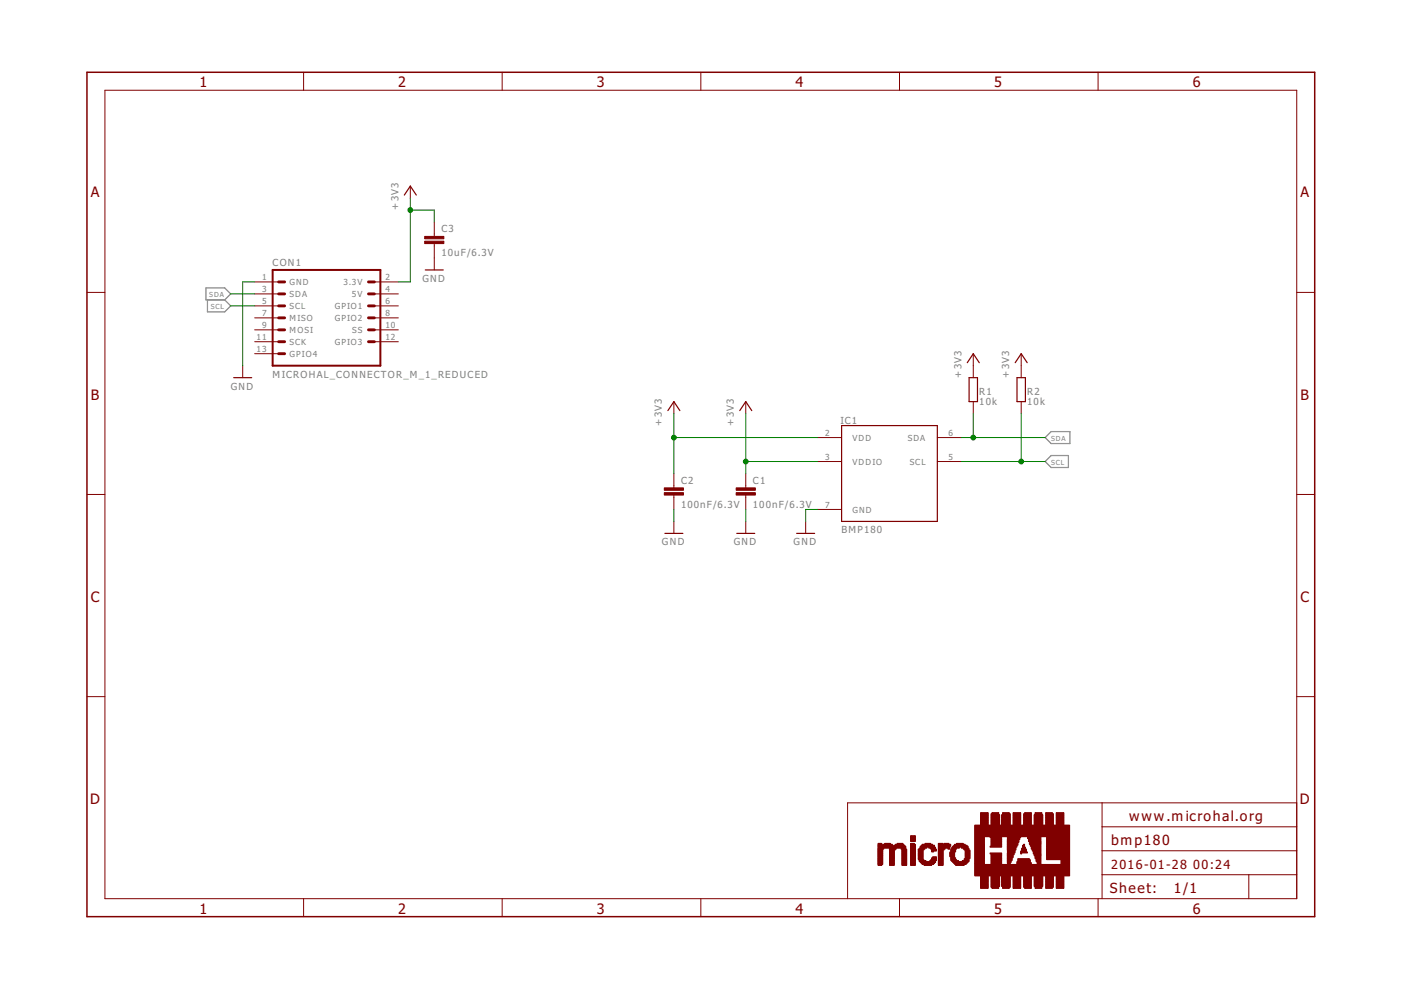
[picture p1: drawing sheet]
<svg xmlns="http://www.w3.org/2000/svg" width="297mm" height="210mm" viewBox="0 0 297 210" stroke-linecap="round" stroke-linejoin="round" font-family="sans-serif">
<path d="M43.7 61h3.9l1.3 1.3-1.3 1.3h-3.9zM44 63.6v2.5h3.6l1.3-1.2-1.3-1.3M221.6 92.8l1.3-1.3h3.9v2.5h-3.9zM221.6 97.9l1.3-1.3h3.6v2.5h-3.6z" fill="none" stroke="#808080" stroke-width=".25"/>
<g fill="none" stroke="#800000" stroke-width=".21">
<path d="M22.2 19.1h252.7v171.4h-252.7zM64.4 15.3v3.8M106.5 15.3v3.8M148.6 15.3v3.8M190.7 15.3v3.8M232.8 15.3v3.8M87 39.5v2.5M54 59.8h5.1M79.4 59.8h5.1M92.1 47.1v3M92.1 51.6v5.6M18.4 62h3.8"/>
<path d="M51.5 77.5v2.6M54 62.3h5.1M54 64.9h5.1M54 67.4h5.1M54 69.9h5.1M54 72.5h5.1M54 75h5.1M79.4 62.3h5.1M79.4 64.9h5.1M79.4 67.4h5.1M79.4 69.9h5.1M79.4 72.5h5.1"/>
<path d="M206.4 75v5.1M216.5 75v5.1M274.9 62h3.8M142.9 85.2v2.5M158.1 85.2v2.5M173.4 92.8h5M173.4 97.9h5M198.7 92.8h5.1M198.7 97.9h5.1M206.4 85.2v2.5M216.5 85.2v2.5M18.4 104.8h3.8"/>
<path d="M142.9 100.4v3M142.9 105v3M142.9 110.6v2.5M158.1 100.4v3M158.1 105v3M158.1 110.6v2.5M170.8 110.6v2.5M173.4 108h5M274.9 104.8h3.8M18.4 147.7h3.8M274.9 147.7h3.8M233.7 170.2v20.3"/>
<path d="M233.7 175.3h41.2M274.9 170.2h-95.2v20.3M64.4 190.5v3.9M106.5 190.5v3.9M148.6 190.5v3.9M190.7 190.5v3.9M232.8 190.5v3.9M233.7 185.5h41.2M233.7 180.4h41.2M264.8 185.5v5"/>
</g>
<g fill="none" stroke="#800000" stroke-width=".25">
<path d="M85.7 41.4l1.3-1.9 1.3 1.9M90.2 57.2h3.8M205.1 76.9l1.3-1.9 1.2 1.9M215.2 76.9l1.3-1.9 1.3 1.9M49.6 80.1h3.8M141.6 87.1l1.3-1.9 1.2 1.9M156.8 87.1l1.3-1.9 1.3 1.9M178.4 90.2h20.3v20.4h-20.3zM205.5 80.1h1.7v5.1h-1.7zM215.6 80.1h1.8v5.1h-1.8zM141 113.1h3.8M156.2 113.1h3.8"/>
<path d="M168.9 113.1h3.8"/>
</g>
<path d="M18.4 15.3h260.3v179.1h-260.3z" fill="none" stroke="#800000" stroke-width=".32"/>
<g fill="#800000" stroke="#800000" stroke-width=".21">
<path d="M207.9 188.2h1.6v.2h-1.6z"/>
<path d="M210.3 188.2h1.5v.2h-1.5z"/>
<path d="M212.6 188.2h1.4v.2h-1.4z"/>
<path d="M214.8 188.2h1.6v.2h-1.6z"/>
<path d="M217.2 188.2h1.5v.2h-1.5z"/>
<path d="M219.5 188.2h1.4v.2h-1.4z"/>
<path d="M221.7 188.2h1.4v.2h-1.4z"/>
<path d="M223.9 188.2h1.7v.2h-1.7z"/>
<path d="M207.9 187.9h1.6v.3h-1.6z"/>
<path d="M210.1 187.9h1.6v.3h-1.6z"/>
<path d="M212.6 187.9h1.6v.3h-1.6z"/>
<path d="M214.8 187.9h1.6v.3h-1.6z"/>
<path d="M217 187.9h1.7v.3h-1.7z"/>
<path d="M219.5 187.9h1.4v.3h-1.4z"/>
<path d="M221.7 187.9h1.6v.3h-1.6z"/>
<path d="M223.9 187.9h1.7v.3h-1.7z"/>
<path d="M207.9 187.7h1.6v.3h-1.6z"/>
<path d="M210.1 187.7h1.8v.3h-1.8z"/>
<path d="M212.4 187.7h1.8v.3h-1.8z"/>
<path d="M214.8 187.7h1.6v.3h-1.6z"/>
<path d="M217 187.7h1.7v.3h-1.7z"/>
<path d="M219.3 187.7h1.8v.3h-1.8z"/>
<path d="M221.7 187.7h1.6v.3h-1.6z"/>
<path d="M223.9 187.7h1.7v.3h-1.7z"/>
<path d="M207.9 187.5h1.6v.2h-1.6z"/>
<path d="M210.1 187.5h1.8v.2h-1.8z"/>
<path d="M212.4 187.5h1.8v.2h-1.8z"/>
<path d="M214.8 187.5h1.6v.2h-1.6z"/>
<path d="M217 187.5h1.7v.2h-1.7z"/>
<path d="M219.3 187.5h1.8v.2h-1.8z"/>
<path d="M221.7 187.5h1.6v.2h-1.6z"/>
<path d="M223.9 187.5h1.7v.2h-1.7z"/>
<path d="M207.9 187.3h1.6v.3h-1.6z"/>
<path d="M210.1 187.3h1.8v.3h-1.8z"/>
<path d="M212.4 187.3h1.8v.3h-1.8z"/>
<path d="M214.8 187.3h1.6v.3h-1.6z"/>
<path d="M217 187.3h1.7v.3h-1.7z"/>
<path d="M219.3 187.3h1.8v.3h-1.8z"/>
<path d="M221.7 187.3h1.6v.3h-1.6z"/>
<path d="M223.9 187.3h1.7v.3h-1.7z"/>
<path d="M207.9 187.1h1.6v.2h-1.6z"/>
<path d="M210.1 187.1h1.8v.2h-1.8z"/>
<path d="M212.4 187.1h1.8v.2h-1.8z"/>
<path d="M214.8 187.1h1.6v.2h-1.6z"/>
<path d="M217 187.1h1.7v.2h-1.7z"/>
<path d="M219.3 187.1h1.8v.2h-1.8z"/>
<path d="M221.7 187.1h1.6v.2h-1.6z"/>
<path d="M223.9 187.1h1.7v.2h-1.7z"/>
<path d="M207.9 186.9h1.6v.2h-1.6z"/>
<path d="M210.1 186.9h1.8v.2h-1.8z"/>
<path d="M212.4 186.9h1.8v.2h-1.8z"/>
<path d="M214.8 186.9h1.6v.2h-1.6z"/>
<path d="M217 186.9h1.7v.2h-1.7z"/>
<path d="M219.3 186.9h1.8v.2h-1.8z"/>
<path d="M221.7 186.9h1.6v.2h-1.6z"/>
<path d="M223.9 186.9h1.7v.2h-1.7z"/>
<path d="M207.9 186.7h1.6v.2h-1.6z"/>
<path d="M210.1 186.7h1.8v.2h-1.8z"/>
<path d="M212.4 186.7h1.8v.2h-1.8z"/>
<path d="M214.8 186.7h1.6v.2h-1.6z"/>
<path d="M217 186.7h1.7v.2h-1.7z"/>
<path d="M219.3 186.7h1.8v.2h-1.8z"/>
<path d="M221.7 186.7h1.6v.2h-1.6z"/>
<path d="M223.9 186.7h1.7v.2h-1.7z"/>
<path d="M207.9 186.5h1.6v.2h-1.6z"/>
<path d="M210.1 186.5h1.8v.2h-1.8z"/>
<path d="M212.4 186.5h1.8v.2h-1.8z"/>
<path d="M214.8 186.5h1.6v.2h-1.6z"/>
<path d="M217 186.5h1.7v.2h-1.7z"/>
<path d="M219.3 186.5h1.8v.2h-1.8z"/>
<path d="M221.7 186.5h1.6v.2h-1.6z"/>
<path d="M223.9 186.5h1.7v.2h-1.7z"/>
<path d="M207.9 186.3h1.6v.2h-1.6z"/>
<path d="M210.1 186.3h1.8v.2h-1.8z"/>
<path d="M212.4 186.3h1.8v.2h-1.8z"/>
<path d="M214.8 186.3h1.6v.2h-1.6z"/>
<path d="M217 186.3h1.7v.2h-1.7z"/>
<path d="M219.3 186.3h1.8v.2h-1.8z"/>
<path d="M221.7 186.3h1.6v.2h-1.6z"/>
<path d="M223.9 186.3h1.7v.2h-1.7z"/>
<path d="M207.9 186.1h1.6v.2h-1.6z"/>
<path d="M210.1 186.1h1.8v.2h-1.8z"/>
<path d="M212.4 186.1h1.8v.2h-1.8z"/>
<path d="M214.8 186.1h1.6v.2h-1.6z"/>
<path d="M217 186.1h1.7v.2h-1.7z"/>
<path d="M219.3 186.1h1.8v.2h-1.8z"/>
<path d="M221.7 186.1h1.6v.2h-1.6z"/>
<path d="M223.9 186.1h1.7v.2h-1.7z"/>
<path d="M207.9 185.9h1.6v.2h-1.6z"/>
<path d="M210.1 185.9h1.8v.2h-1.8z"/>
<path d="M212.4 185.9h1.8v.2h-1.8z"/>
<path d="M214.8 185.9h1.6v.2h-1.6z"/>
<path d="M217 185.9h1.7v.2h-1.7z"/>
<path d="M219.3 185.9h1.8v.2h-1.8z"/>
<path d="M221.7 185.9h1.6v.2h-1.6z"/>
<path d="M223.9 185.9h1.7v.2h-1.7z"/>
<path d="M207.9 185.7h1.6v.2h-1.6z"/>
<path d="M210.1 185.7h1.8v.2h-1.8z"/>
<path d="M212.4 185.7h1.8v.2h-1.8z"/>
<path d="M214.8 185.7h1.6v.2h-1.6z"/>
<path d="M217 185.7h1.7v.2h-1.7z"/>
<path d="M219.3 185.7h1.8v.2h-1.8z"/>
<path d="M221.7 185.7h1.6v.2h-1.6z"/>
<path d="M223.9 185.7h1.7v.2h-1.7z"/>
<path d="M206.7 185.5h20.1v.2h-20.1z"/>
<path d="M206.7 185.3h20.1v.2h-20.1z"/>
<path d="M206.7 185.1h20.1v.2h-20.1z"/>
<path d="M206.7 184.9h20.1v.2h-20.1z"/>
<path d="M206.7 184.7h20.1v.2h-20.1z"/>
<path d="M206.7 184.5h20.1v.2h-20.1z"/>
<path d="M206.7 184.3h20.1v.2h-20.1z"/>
<path d="M206.7 184.1h20.1v.2h-20.1z"/>
<path d="M206.7 183.9h20.1v.2h-20.1z"/>
<path d="M206.7 183.7h20.1v.2h-20.1z"/>
<path d="M206.7 183.5h20.1v.2h-20.1z"/>
<path d="M186.2 183.3h.8v.2h-.8z"/>
<path d="M188.6 183.3h1v.2h-1z"/>
<path d="M191.2 183.3h1v.2h-1z"/>
<path d="M193.1 183.3h1v.2h-1z"/>
<path d="M195.9 183.3h1.6v.2h-1.6z"/>
<path d="M198.9 183.3h1.1v.2h-1.1z"/>
<path d="M202.6 183.3h1.8v.2h-1.8z"/>
<path d="M206.7 183.3h20.1v.2h-20.1z"/>
<path d="M186.1 183.1h1.1v.2h-1.1z"/>
<path d="M188.6 183.1h1v.2h-1z"/>
<path d="M191.2 183.1h1v.2h-1z"/>
<path d="M193.1 183.1h1v.2h-1z"/>
<path d="M195.5 183.1h2.5v.2h-2.5z"/>
<path d="M198.9 183.1h1.1v.2h-1.1z"/>
<path d="M202.4 183.1h2.5v.2h-2.5z"/>
<path d="M206.7 183.1h2v.2h-2z"/>
<path d="M210.1 183.1h2.3v.2h-2.3z"/>
<path d="M213.6 183.1h.6v.2h-.6z"/>
<path d="M215.6 183.1h3.1v.2h-3.1z"/>
<path d="M220.1 183.1h.6v.2h-.6z"/>
<path d="M225 183.1h1.8v.2h-1.8z"/>
<path d="M186.1 182.9h1.1v.2h-1.1z"/>
<path d="M188.6 182.9h1v.2h-1z"/>
<path d="M191.2 182.9h1v.2h-1z"/>
<path d="M193.1 182.9h1v.2h-1z"/>
<path d="M195.3 182.9h2.8v.2h-2.8z"/>
<path d="M198.9 182.9h1.1v.2h-1.1z"/>
<path d="M202.2 182.9h2.8v.2h-2.8z"/>
<path d="M206.7 182.9h2v.2h-2z"/>
<path d="M210.1 182.9h2.3v.2h-2.3z"/>
<path d="M213.6 182.9h.6v.2h-.6z"/>
<path d="M215.6 182.9h3.1v.2h-3.1z"/>
<path d="M219.9 182.9h.8v.2h-.8z"/>
<path d="M225 182.9h1.8v.2h-1.8z"/>
<path d="M186.1 182.7h1.1v.2h-1.1z"/>
<path d="M188.6 182.7h1v.2h-1z"/>
<path d="M191.2 182.7h1v.2h-1z"/>
<path d="M193.1 182.7h1v.2h-1z"/>
<path d="M195.1 182.7h3.3v.2h-3.3z"/>
<path d="M198.9 182.7h1.1v.2h-1.1z"/>
<path d="M202 182.7h3.3v.2h-3.3z"/>
<path d="M206.7 182.7h2v.2h-2z"/>
<path d="M210.1 182.7h2.3v.2h-2.3z"/>
<path d="M213.6 182.7h.8v.2h-.8z"/>
<path d="M215.6 182.7h2.8v.2h-2.8z"/>
<path d="M219.9 182.7h.8v.2h-.8z"/>
<path d="M225 182.7h1.8v.2h-1.8z"/>
<path d="M186.1 182.5h1.1v.2h-1.1z"/>
<path d="M188.6 182.5h1v.2h-1z"/>
<path d="M191.2 182.5h1v.2h-1z"/>
<path d="M193.1 182.5h1v.2h-1z"/>
<path d="M194.9 182.5h1.4v.2h-1.4z"/>
<path d="M197.1 182.5h1.3v.2h-1.3z"/>
<path d="M198.9 182.5h1.1v.2h-1.1z"/>
<path d="M201.8 182.5h1.4v.2h-1.4z"/>
<path d="M204 182.5h1.5v.2h-1.5z"/>
<path d="M206.7 182.5h2v.2h-2z"/>
<path d="M210.1 182.5h2.3v.2h-2.3z"/>
<path d="M213.6 182.5h.8v.2h-.8z"/>
<path d="M215.8 182.5h2.6v.2h-2.6z"/>
<path d="M219.7 182.5h1v.2h-1z"/>
<path d="M225 182.5h1.8v.2h-1.8z"/>
<path d="M186.1 182.3h1.1v.2h-1.1z"/>
<path d="M188.6 182.3h1v.2h-1z"/>
<path d="M191.2 182.3h1v.2h-1z"/>
<path d="M193.1 182.3h1v.2h-1z"/>
<path d="M194.9 182.3h1v.2h-1z"/>
<path d="M197.3 182.3h1.2v.2h-1.2z"/>
<path d="M198.9 182.3h1.1v.2h-1.1z"/>
<path d="M201.6 182.3h1.2v.2h-1.2z"/>
<path d="M204.4 182.3h1v.2h-1z"/>
<path d="M206.7 182.3h2v.2h-2z"/>
<path d="M210.1 182.3h2.3v.2h-2.3z"/>
<path d="M213.6 182.3h1v.2h-1z"/>
<path d="M215.8 182.3h2.6v.2h-2.6z"/>
<path d="M219.7 182.3h1v.2h-1z"/>
<path d="M225 182.3h1.8v.2h-1.8z"/>
<path d="M186.1 182.1h1.1v.2h-1.1z"/>
<path d="M188.6 182.1h1v.2h-1z"/>
<path d="M191.2 182.1h1v.2h-1z"/>
<path d="M193.1 182.1h1v.2h-1z"/>
<path d="M194.7 182.1h1v.2h-1z"/>
<path d="M197.5 182.1h1v.2h-1z"/>
<path d="M198.9 182.1h1.1v.2h-1.1z"/>
<path d="M201.6 182.1h1v.2h-1z"/>
<path d="M204.4 182.1h1v.2h-1z"/>
<path d="M206.7 182.1h2v.2h-2z"/>
<path d="M210.1 182.1h2.3v.2h-2.3z"/>
<path d="M213.6 182.1h1v.2h-1z"/>
<path d="M215.8 182.1h2.4v.2h-2.4z"/>
<path d="M219.7 182.1h1v.2h-1z"/>
<path d="M221.9 182.1h4.9v.2h-4.9z"/>
<path d="M186.1 181.9h1.1v.2h-1.1z"/>
<path d="M188.6 181.9h1v.2h-1z"/>
<path d="M191.2 181.9h1v.2h-1z"/>
<path d="M193.1 181.9h1v.2h-1z"/>
<path d="M194.7 181.9h1v.2h-1z"/>
<path d="M197.5 181.9h1v.2h-1z"/>
<path d="M198.9 181.9h1.1v.2h-1.1z"/>
<path d="M201.6 181.9h1v.2h-1z"/>
<path d="M204.6 181.9h1.1v.2h-1.1z"/>
<path d="M206.7 181.9h2v.2h-2z"/>
<path d="M210.1 181.9h2.3v.2h-2.3z"/>
<path d="M213.6 181.9h1v.2h-1z"/>
<path d="M219.5 181.9h1.2v.2h-1.2z"/>
<path d="M221.9 181.9h4.9v.2h-4.9z"/>
<path d="M186.1 181.7h1.1v.2h-1.1z"/>
<path d="M188.6 181.7h1v.2h-1z"/>
<path d="M191.2 181.7h1v.2h-1z"/>
<path d="M193.1 181.7h1v.2h-1z"/>
<path d="M194.7 181.7h1v.2h-1z"/>
<path d="M197.7 181.7h.8v.2h-.8z"/>
<path d="M198.9 181.7h1.1v.2h-1.1z"/>
<path d="M201.6 181.7h.8v.2h-.8z"/>
<path d="M204.6 181.7h1.1v.2h-1.1z"/>
<path d="M206.7 181.7h2v.2h-2z"/>
<path d="M210.1 181.7h2.3v.2h-2.3z"/>
<path d="M213.6 181.7h1.2v.2h-1.2z"/>
<path d="M219.5 181.7h1.2v.2h-1.2z"/>
<path d="M221.9 181.7h4.9v.2h-4.9z"/>
<path d="M186.1 181.4h1.1v.3h-1.1z"/>
<path d="M188.6 181.4h1v.3h-1z"/>
<path d="M191.2 181.4h1v.3h-1z"/>
<path d="M193.1 181.4h1v.3h-1z"/>
<path d="M194.7 181.4h1v.3h-1z"/>
<path d="M198.9 181.4h1.1v.3h-1.1z"/>
<path d="M201.4 181.4h1v.3h-1z"/>
<path d="M204.6 181.4h1.1v.3h-1.1z"/>
<path d="M206.7 181.4h2v.3h-2z"/>
<path d="M210.1 181.4h2.3v.3h-2.3z"/>
<path d="M213.6 181.4h1.2v.3h-1.2z"/>
<path d="M219.5 181.4h1.2v.3h-1.2z"/>
<path d="M221.9 181.4h4.9v.3h-4.9z"/>
<path d="M186.1 181.3h1.1v.2h-1.1z"/>
<path d="M188.6 181.3h1v.2h-1z"/>
<path d="M191.2 181.3h1v.2h-1z"/>
<path d="M193.1 181.3h1v.2h-1z"/>
<path d="M194.7 181.3h1v.2h-1z"/>
<path d="M198.9 181.3h1.1v.2h-1.1z"/>
<path d="M201.4 181.3h1v.2h-1z"/>
<path d="M204.6 181.3h1.1v.2h-1.1z"/>
<path d="M206.7 181.3h2v.2h-2z"/>
<path d="M210.1 181.3h2.3v.2h-2.3z"/>
<path d="M213.6 181.3h1.2v.2h-1.2z"/>
<path d="M219.3 181.3h1.4v.2h-1.4z"/>
<path d="M221.9 181.3h4.9v.2h-4.9z"/>
<path d="M186.1 181h1.1v.3h-1.1z"/>
<path d="M188.6 181h1v.3h-1z"/>
<path d="M191.2 181h1v.3h-1z"/>
<path d="M193.1 181h1v.3h-1z"/>
<path d="M194.7 181h1v.3h-1z"/>
<path d="M198.9 181h1.1v.3h-1.1z"/>
<path d="M201.4 181h1v.3h-1z"/>
<path d="M204.6 181h1.1v.3h-1.1z"/>
<path d="M206.7 181h2v.3h-2z"/>
<path d="M210.1 181h2.3v.3h-2.3z"/>
<path d="M213.6 181h1.4v.3h-1.4z"/>
<path d="M219.3 181h1.4v.3h-1.4z"/>
<path d="M221.9 181h4.9v.3h-4.9z"/>
<path d="M186.1 180.8h1.1v.3h-1.1z"/>
<path d="M188.6 180.8h1v.3h-1z"/>
<path d="M191.2 180.8h1v.3h-1z"/>
<path d="M193.1 180.8h1v.3h-1z"/>
<path d="M194.7 180.8h1v.3h-1z"/>
<path d="M198.9 180.8h1.1v.3h-1.1z"/>
<path d="M201.4 180.8h1v.3h-1z"/>
<path d="M204.6 180.8h1.1v.3h-1.1z"/>
<path d="M206.7 180.8h2v.3h-2z"/>
<path d="M209.9 180.8h2.5v.3h-2.5z"/>
<path d="M213.6 180.8h1.4v.3h-1.4z"/>
<path d="M216.4 180.8h.2v.3h-.2z"/>
<path d="M219.1 180.8h1.6v.3h-1.6z"/>
<path d="M221.9 180.8h4.9v.3h-4.9z"/>
<path d="M186.1 180.6h1.1v.2h-1.1z"/>
<path d="M188.6 180.6h1v.2h-1z"/>
<path d="M191.2 180.6h1v.2h-1z"/>
<path d="M193.1 180.6h1v.2h-1z"/>
<path d="M194.7 180.6h1v.2h-1z"/>
<path d="M198.9 180.6h1.1v.2h-1.1z"/>
<path d="M201.4 180.6h1v.2h-1z"/>
<path d="M204.6 180.6h1.1v.2h-1.1z"/>
<path d="M206.7 180.6h2v.2h-2z"/>
<path d="M213.6 180.6h1.6v.2h-1.6z"/>
<path d="M216.4 180.6h1.4v.2h-1.4z"/>
<path d="M219.1 180.6h1.6v.2h-1.6z"/>
<path d="M221.9 180.6h4.9v.2h-4.9z"/>
<path d="M186.1 180.4h1.1v.2h-1.1z"/>
<path d="M188.6 180.4h1v.2h-1z"/>
<path d="M191.2 180.4h1v.2h-1z"/>
<path d="M193.1 180.4h1v.2h-1z"/>
<path d="M194.7 180.4h1v.2h-1z"/>
<path d="M197.5 180.4h.5v.2h-.5z"/>
<path d="M198.9 180.4h1.1v.2h-1.1z"/>
<path d="M201.6 180.4h1v.2h-1z"/>
<path d="M204.6 180.4h1.1v.2h-1.1z"/>
<path d="M206.7 180.4h2v.2h-2z"/>
<path d="M213.6 180.4h1.6v.2h-1.6z"/>
<path d="M216.4 180.4h1.2v.2h-1.2z"/>
<path d="M219.1 180.4h1.6v.2h-1.6z"/>
<path d="M221.9 180.4h4.9v.2h-4.9z"/>
<path d="M186.1 180.2h1.1v.2h-1.1z"/>
<path d="M188.6 180.2h1v.2h-1z"/>
<path d="M191.2 180.2h1v.2h-1z"/>
<path d="M193.1 180.2h1v.2h-1z"/>
<path d="M194.7 180.2h1v.2h-1z"/>
<path d="M197.5 180.2h1v.2h-1z"/>
<path d="M198.9 180.2h1.1v.2h-1.1z"/>
<path d="M201.6 180.2h1v.2h-1z"/>
<path d="M204.6 180.2h1.1v.2h-1.1z"/>
<path d="M206.7 180.2h2v.2h-2z"/>
<path d="M213.6 180.2h1.6v.2h-1.6z"/>
<path d="M216.6 180.2h1v.2h-1z"/>
<path d="M218.9 180.2h1.8v.2h-1.8z"/>
<path d="M221.9 180.2h4.9v.2h-4.9z"/>
<path d="M186.1 180h1.1v.2h-1.1z"/>
<path d="M188.6 180h1.2v.2h-1.2z"/>
<path d="M191.2 180h1v.2h-1z"/>
<path d="M193.1 180h1v.2h-1z"/>
<path d="M194.7 180h1.2v.2h-1.2z"/>
<path d="M197.5 180h1v.2h-1z"/>
<path d="M198.9 180h1.3v.2h-1.3z"/>
<path d="M201.6 180h1v.2h-1z"/>
<path d="M204.4 180h1v.2h-1z"/>
<path d="M206.7 180h2v.2h-2z"/>
<path d="M213.6 180h1.8v.2h-1.8z"/>
<path d="M216.6 180h1v.2h-1z"/>
<path d="M218.9 180h1.8v.2h-1.8z"/>
<path d="M221.9 180h4.9v.2h-4.9z"/>
<path d="M186.1 179.8h1.3v.2h-1.3z"/>
<path d="M188.6 179.8h1.4v.2h-1.4z"/>
<path d="M191 179.8h1v.2h-1z"/>
<path d="M193.1 179.8h1v.2h-1z"/>
<path d="M194.9 179.8h1.2v.2h-1.2z"/>
<path d="M197.3 179.8h1v.2h-1z"/>
<path d="M198.9 179.8h1.5v.2h-1.5z"/>
<path d="M201 179.8h.4v.2h-.4z"/>
<path d="M201.8 179.8h1v.2h-1z"/>
<path d="M204.2 179.8h1.2v.2h-1.2z"/>
<path d="M206.7 179.8h2v.2h-2z"/>
<path d="M213.6 179.8h1.8v.2h-1.8z"/>
<path d="M216.6 179.8h.8v.2h-.8z"/>
<path d="M218.7 179.8h2v.2h-2z"/>
<path d="M221.9 179.8h4.9v.2h-4.9z"/>
<path d="M186.2 179.6h5.8v.2h-5.8z"/>
<path d="M193.1 179.6h1v.2h-1z"/>
<path d="M195.1 179.6h1.4v.2h-1.4z"/>
<path d="M196.9 179.6h1.5v.2h-1.5z"/>
<path d="M198.9 179.6h2.5v.2h-2.5z"/>
<path d="M201.8 179.6h1.6v.2h-1.6z"/>
<path d="M203.8 179.6h1.5v.2h-1.5z"/>
<path d="M206.7 179.6h2v.2h-2z"/>
<path d="M213.6 179.6h1.8v.2h-1.8z"/>
<path d="M216.8 179.6h.6v.2h-.6z"/>
<path d="M218.7 179.6h2v.2h-2z"/>
<path d="M221.9 179.6h4.9v.2h-4.9z"/>
<path d="M186.2 179.4h5.8v.2h-5.8z"/>
<path d="M193.1 179.4h1v.2h-1z"/>
<path d="M195.1 179.4h3v.2h-3z"/>
<path d="M198.9 179.4h2.5v.2h-2.5z"/>
<path d="M202 179.4h3.3v.2h-3.3z"/>
<path d="M206.7 179.4h2v.2h-2z"/>
<path d="M209.9 179.4h2.5v.2h-2.5z"/>
<path d="M213.6 179.4h2v.2h-2z"/>
<path d="M216.8 179.4h.4v.2h-.4z"/>
<path d="M218.7 179.4h2v.2h-2z"/>
<path d="M221.9 179.4h4.9v.2h-4.9z"/>
<path d="M186.1 179.2h3.3v.2h-3.3z"/>
<path d="M189.6 179.2h2.2v.2h-2.2z"/>
<path d="M193.1 179.2h1v.2h-1z"/>
<path d="M195.3 179.2h2.8v.2h-2.8z"/>
<path d="M198.9 179.2h2.7v.2h-2.7z"/>
<path d="M202.2 179.2h2.8v.2h-2.8z"/>
<path d="M206.7 179.2h2v.2h-2z"/>
<path d="M210.1 179.2h2.3v.2h-2.3z"/>
<path d="M213.6 179.2h2v.2h-2z"/>
<path d="M216.8 179.2h.4v.2h-.4z"/>
<path d="M218.4 179.2h2.3v.2h-2.3z"/>
<path d="M221.9 179.2h4.9v.2h-4.9z"/>
<path d="M186.2 179h.8v.2h-.8z"/>
<path d="M187.2 179h2v.2h-2z"/>
<path d="M189.8 179h1.8v.2h-1.8z"/>
<path d="M193.1 179h1v.2h-1z"/>
<path d="M195.5 179h2.2v.2h-2.2z"/>
<path d="M198.9 179h2.7v.2h-2.7z"/>
<path d="M202.4 179h2.2v.2h-2.2z"/>
<path d="M206.7 179h2v.2h-2z"/>
<path d="M210.1 179h2.3v.2h-2.3z"/>
<path d="M213.6 179h2.2v.2h-2.2z"/>
<path d="M217 179h.2v.2h-.2z"/>
<path d="M218.4 179h2.3v.2h-2.3z"/>
<path d="M221.9 179h4.9v.2h-4.9z"/>
<path d="M186.2 178.8h.8v.2h-.8z"/>
<path d="M187.6 178.8h1.2v.2h-1.2z"/>
<path d="M190.2 178.8h1.2v.2h-1.2z"/>
<path d="M193.1 178.8h.8v.2h-.8z"/>
<path d="M196.1 178.8h1.2v.2h-1.2z"/>
<path d="M198.9 178.8h1.1v.2h-1.1z"/>
<path d="M200.2 178.8h1v.2h-1z"/>
<path d="M202.8 178.8h1.4v.2h-1.4z"/>
<path d="M206.7 178.8h2v.2h-2z"/>
<path d="M210.1 178.8h2.3v.2h-2.3z"/>
<path d="M213.6 178.8h2.2v.2h-2.2z"/>
<path d="M218.2 178.8h2.5v.2h-2.5z"/>
<path d="M221.9 178.8h4.9v.2h-4.9z"/>
<path d="M206.7 178.6h2v.2h-2z"/>
<path d="M210.1 178.6h2.3v.2h-2.3z"/>
<path d="M213.6 178.6h2.2v.2h-2.2z"/>
<path d="M218.2 178.6h2.5v.2h-2.5z"/>
<path d="M221.9 178.6h4.9v.2h-4.9z"/>
<path d="M206.7 178.4h2v.2h-2z"/>
<path d="M210.1 178.4h2.3v.2h-2.3z"/>
<path d="M213.6 178.4h2.4v.2h-2.4z"/>
<path d="M218.2 178.4h2.5v.2h-2.5z"/>
<path d="M221.9 178.4h4.9v.2h-4.9z"/>
<path d="M193.1 178.2h1v.2h-1z"/>
<path d="M206.7 178.2h2v.2h-2z"/>
<path d="M210.1 178.2h2.3v.2h-2.3z"/>
<path d="M213.6 178.2h2.4v.2h-2.4z"/>
<path d="M218.1 178.2h2.6v.2h-2.6z"/>
<path d="M221.9 178.2h4.9v.2h-4.9z"/>
<path d="M193.1 178h1v.2h-1z"/>
<path d="M206.7 178h2v.2h-2z"/>
<path d="M210.1 178h2.3v.2h-2.3z"/>
<path d="M213.6 178h2.4v.2h-2.4z"/>
<path d="M218.1 178h2.6v.2h-2.6z"/>
<path d="M221.9 178h4.9v.2h-4.9z"/>
<path d="M193.1 177.8h1v.2h-1z"/>
<path d="M206.7 177.8h2v.2h-2z"/>
<path d="M210.1 177.8h2.3v.2h-2.3z"/>
<path d="M213.6 177.8h2.6v.2h-2.6z"/>
<path d="M218.1 177.8h2.6v.2h-2.6z"/>
<path d="M221.9 177.8h4.9v.2h-4.9z"/>
<path d="M193.1 177.6h1v.2h-1z"/>
<path d="M206.7 177.6h2v.2h-2z"/>
<path d="M210.1 177.6h2.3v.2h-2.3z"/>
<path d="M213.6 177.6h2.6v.2h-2.6z"/>
<path d="M217.8 177.6h2.9v.2h-2.9z"/>
<path d="M221.9 177.6h4.9v.2h-4.9z"/>
<path d="M193.1 177.4h1v.2h-1z"/>
<path d="M206.7 177.4h2v.2h-2z"/>
<path d="M209.9 177.4h2.5v.2h-2.5z"/>
<path d="M213.6 177.4h2.8v.2h-2.8z"/>
<path d="M217.8 177.4h2.9v.2h-2.9z"/>
<path d="M221.9 177.4h4.9v.2h-4.9z"/>
<path d="M193.1 177.2h1v.2h-1z"/>
<path d="M206.7 177.2h20.1v.2h-20.1z"/>
<path d="M206.7 177h20.1v.2h-20.1z"/>
<path d="M206.7 176.8h20.1v.2h-20.1z"/>
<path d="M206.7 176.6h20.1v.2h-20.1z"/>
<path d="M206.7 176.4h20.1v.2h-20.1z"/>
<path d="M206.7 176.2h20.1v.2h-20.1z"/>
<path d="M206.7 176h20.1v.2h-20.1z"/>
<path d="M206.7 175.8h20.1v.2h-20.1z"/>
<path d="M206.7 175.6h20.1v.2h-20.1z"/>
<path d="M206.7 175.3h20.1v.3h-20.1z"/>
<path d="M206.7 175.2h20.1v.2h-20.1z"/>
<path d="M206.7 174.9h20.1v.3h-20.1z"/>
<path d="M207.9 174.8h1.6v.2h-1.6z"/>
<path d="M210.1 174.8h1.8v.2h-1.8z"/>
<path d="M212.4 174.8h1.8v.2h-1.8z"/>
<path d="M214.8 174.8h1.6v.2h-1.6z"/>
<path d="M217 174.8h1.7v.2h-1.7z"/>
<path d="M219.3 174.8h1.8v.2h-1.8z"/>
<path d="M221.7 174.8h1.6v.2h-1.6z"/>
<path d="M223.9 174.8h1.7v.2h-1.7z"/>
<path d="M207.9 174.5h1.6v.3h-1.6z"/>
<path d="M210.1 174.5h1.8v.3h-1.8z"/>
<path d="M212.4 174.5h1.8v.3h-1.8z"/>
<path d="M214.8 174.5h1.6v.3h-1.6z"/>
<path d="M217 174.5h1.7v.3h-1.7z"/>
<path d="M219.3 174.5h1.8v.3h-1.8z"/>
<path d="M221.7 174.5h1.6v.3h-1.6z"/>
<path d="M223.9 174.5h1.7v.3h-1.7z"/>
<path d="M207.9 174.3h1.6v.2h-1.6z"/>
<path d="M210.1 174.3h1.8v.2h-1.8z"/>
<path d="M212.4 174.3h1.8v.2h-1.8z"/>
<path d="M214.8 174.3h1.6v.2h-1.6z"/>
<path d="M217 174.3h1.7v.2h-1.7z"/>
<path d="M219.3 174.3h1.8v.2h-1.8z"/>
<path d="M221.7 174.3h1.6v.2h-1.6z"/>
<path d="M223.9 174.3h1.7v.2h-1.7z"/>
<path d="M207.9 174.1h1.6v.2h-1.6z"/>
<path d="M210.1 174.1h1.8v.2h-1.8z"/>
<path d="M212.4 174.1h1.8v.2h-1.8z"/>
<path d="M214.8 174.1h1.6v.2h-1.6z"/>
<path d="M217 174.1h1.7v.2h-1.7z"/>
<path d="M219.3 174.1h1.8v.2h-1.8z"/>
<path d="M221.7 174.1h1.6v.2h-1.6z"/>
<path d="M223.9 174.1h1.7v.2h-1.7z"/>
<path d="M207.9 173.9h1.6v.2h-1.6z"/>
<path d="M210.1 173.9h1.8v.2h-1.8z"/>
<path d="M212.4 173.9h1.8v.2h-1.8z"/>
<path d="M214.8 173.9h1.6v.2h-1.6z"/>
<path d="M217 173.9h1.7v.2h-1.7z"/>
<path d="M219.3 173.9h1.8v.2h-1.8z"/>
<path d="M221.7 173.9h1.6v.2h-1.6z"/>
<path d="M223.9 173.9h1.7v.2h-1.7z"/>
<path d="M207.9 173.7h1.6v.2h-1.6z"/>
<path d="M210.1 173.7h1.8v.2h-1.8z"/>
<path d="M212.4 173.7h1.8v.2h-1.8z"/>
<path d="M214.8 173.7h1.6v.2h-1.6z"/>
<path d="M217 173.7h1.7v.2h-1.7z"/>
<path d="M219.3 173.7h1.8v.2h-1.8z"/>
<path d="M221.7 173.7h1.6v.2h-1.6z"/>
<path d="M223.9 173.7h1.7v.2h-1.7z"/>
<path d="M207.9 173.5h1.6v.2h-1.6z"/>
<path d="M210.1 173.5h1.8v.2h-1.8z"/>
<path d="M212.4 173.5h1.8v.2h-1.8z"/>
<path d="M214.8 173.5h1.6v.2h-1.6z"/>
<path d="M217 173.5h1.7v.2h-1.7z"/>
<path d="M219.3 173.5h1.8v.2h-1.8z"/>
<path d="M221.7 173.5h1.6v.2h-1.6z"/>
<path d="M223.9 173.5h1.7v.2h-1.7z"/>
<path d="M207.9 173.3h1.6v.2h-1.6z"/>
<path d="M210.1 173.3h1.8v.2h-1.8z"/>
<path d="M212.4 173.3h1.8v.2h-1.8z"/>
<path d="M214.8 173.3h1.6v.2h-1.6z"/>
<path d="M217 173.3h1.7v.2h-1.7z"/>
<path d="M219.3 173.3h1.8v.2h-1.8z"/>
<path d="M221.7 173.3h1.6v.2h-1.6z"/>
<path d="M223.9 173.3h1.7v.2h-1.7z"/>
<path d="M207.9 173.1h1.6v.2h-1.6z"/>
<path d="M210.1 173.1h1.8v.2h-1.8z"/>
<path d="M212.4 173.1h1.8v.2h-1.8z"/>
<path d="M214.8 173.1h1.6v.2h-1.6z"/>
<path d="M217 173.1h1.7v.2h-1.7z"/>
<path d="M219.3 173.1h1.8v.2h-1.8z"/>
<path d="M221.7 173.1h1.6v.2h-1.6z"/>
<path d="M223.9 173.1h1.7v.2h-1.7z"/>
<path d="M207.9 172.9h1.6v.2h-1.6z"/>
<path d="M210.1 172.9h1.8v.2h-1.8z"/>
<path d="M212.4 172.9h1.8v.2h-1.8z"/>
<path d="M214.8 172.9h1.6v.2h-1.6z"/>
<path d="M217 172.9h1.7v.2h-1.7z"/>
<path d="M219.3 172.9h1.8v.2h-1.8z"/>
<path d="M221.7 172.9h1.6v.2h-1.6z"/>
<path d="M223.9 172.9h1.7v.2h-1.7z"/>
<path d="M207.9 172.7h1.6v.2h-1.6z"/>
<path d="M210.1 172.7h1.8v.2h-1.8z"/>
<path d="M212.4 172.7h1.8v.2h-1.8z"/>
<path d="M214.8 172.7h1.6v.2h-1.6z"/>
<path d="M217 172.7h1.7v.2h-1.7z"/>
<path d="M219.3 172.7h1.8v.2h-1.8z"/>
<path d="M221.7 172.7h1.6v.2h-1.6z"/>
<path d="M223.9 172.7h1.7v.2h-1.7z"/>
<path d="M207.9 172.5h1.6v.2h-1.6z"/>
<path d="M210.1 172.5h1.6v.2h-1.6z"/>
<path d="M212.6 172.5h1.6v.2h-1.6z"/>
<path d="M214.8 172.5h1.6v.2h-1.6z"/>
<path d="M217 172.5h1.7v.2h-1.7z"/>
<path d="M219.5 172.5h1.4v.2h-1.4z"/>
<path d="M221.7 172.5h1.6v.2h-1.6z"/>
<path d="M223.9 172.5h1.7v.2h-1.7z"/>
<path d="M207.9 172.3h1.6v.2h-1.6z"/>
<path d="M210.3 172.3h1.5v.2h-1.5z"/>
<path d="M212.6 172.3h1.4v.2h-1.4z"/>
<path d="M214.8 172.3h1.6v.2h-1.6z"/>
<path d="M217.2 172.3h1.5v.2h-1.5z"/>
<path d="M219.5 172.3h1.4v.2h-1.4z"/>
<path d="M221.7 172.3h1.4v.2h-1.4z"/>
<path d="M223.9 172.3h1.7v.2h-1.7z"/>
<path d="M156.1 104.5h4v.5h-4z"/>
<path d="M156.1 103.4h4v.5h-4z"/>
<path d="M140.8 104.5h4.1v.5h-4.1z"/>
<path d="M140.8 103.4h4.1v.5h-4.1z"/>
<path d="M90 51.1h4.1v.5h-4.1z"/>
<path d="M90 50.1h4.1v.5h-4.1z"/>
</g>
<path d="M57.8 57.2h22.8v20.3h-22.8z" fill="none" stroke="#800000" stroke-width=".42"/>
<g fill="none" stroke="#800000" stroke-width=".61">
<path d="M59.1 59.8h1.2M78.1 59.8h1.3M59.1 64.9h1.2M59.1 62.3h1.2M59.1 72.5h1.2M59.1 69.9h1.2M59.1 67.4h1.2M59.1 75h1.2M78.1 64.9h1.3M78.1 62.3h1.3M78.1 72.5h1.3M78.1 69.9h1.3"/>
<path d="M78.1 67.4h1.3"/>
</g>
<g fill="none" stroke="#008000" stroke-width=".21">
<path d="M54 59.8h-2.5v17.7M87 42v17.8h-2.5M87 44.5h5.1v2.6M48.9 62.3h5.1M48.9 64.9h5.1M142.9 87.7v12.7M142.9 92.8h30.5M158.1 87.7v12.7M158.1 97.9h15.3M203.8 92.8h17.8M203.8 97.9h17.8M206.4 87.7v5.1"/>
<path d="M216.5 87.7v10.2M142.9 108v2.6M158.1 108v2.6M173.4 108h-2.6v2.6"/>
</g>
<g fill="#008000" stroke="#008000" stroke-width=".21">
<circle cx="87" cy="44.5" r=".51"/>
<circle cx="142.9" cy="92.8" r=".51"/>
<circle cx="158.1" cy="97.9" r=".51"/>
<circle cx="206.4" cy="92.8" r=".51"/>
<circle cx="216.5" cy="97.9" r=".51"/>
</g>
<g font-size="3.7" fill="#800000">
<text x="42.3" y="18.5">1</text>
<text x="84.4" y="18.5">2</text>
<text x="126.5" y="18.5">3</text>
<text x="168.7" y="18.5">4</text>
<text x="210.8" y="18.5">5</text>
<text x="252.9" y="18.5">6</text>
<text x="19.2" y="41.9">A</text>
<text x="275.7" y="41.9">A</text>
<text x="19.3" y="84.7">B</text>
<text x="275.8" y="84.7">B</text>
<text x="19.2" y="127.6">C</text>
<text x="275.7" y="127.6">C</text>
<text x="19.1" y="170.4">D</text>
<text x="275.6" y="170.4">D</text>
<text x="42.3" y="193.7">1</text>
<text x="84.4" y="193.7">2</text>
<text x="126.5" y="193.7">3</text>
<text x="168.7" y="193.7">4</text>
<text x="210.8" y="193.7">5</text>
<text x="252.9" y="193.7">6</text>
</g>
<g font-size="3.6" fill="#800000">
<text x="235.6" y="179.1">bmp180</text>
<text x="239.4" y="174">www.microhal.org</text>
<text x="235.3" y="189.4">Sheet:</text>
<text x="248.9" y="189.3">1/1</text>
</g>
<g font-size="3.2" fill="#800000">
<text x="235.6" y="184.2">2016-01-28</text>
<text x="253" y="184.2">00:24</text>
</g>
<g font-size="2.5" fill="#808080">
<text x="84.5" y="44.5" transform="rotate(-90 84.5 44.5)">+3V3</text>
<text x="93.6" y="49.2">C3</text>
<text x="57.8" y="56.5">CON1</text>
<text x="89.5" y="59.8">GND</text>
<text x="93.6" y="54.3">10uF/6.3V</text>
<text x="48.9" y="82.6">GND</text>
<text x="57.8" y="80.1">MICROHAL_CONNECTOR_M_1_REDUCED</text>
<text x="203.8" y="80.1" transform="rotate(-90 203.8 80.1)">+3V3</text>
<text x="207.6" y="83.7">R1</text>
<text x="214" y="80.1" transform="rotate(-90 214 80.1)">+3V3</text>
<text x="217.8" y="83.7">R2</text>
<text x="178.2" y="90">IC1</text>
<text x="207.6" y="85.9">10k</text>
<text x="217.8" y="85.9">10k</text>
<text x="140.3" y="90.2" transform="rotate(-90 140.3 90.2)">+3V3</text>
<text x="155.6" y="90.2" transform="rotate(-90 155.6 90.2)">+3V3</text>
<text x="144.4" y="107.6">100nF/6.3V</text>
<text x="144.4" y="102.6">C2</text>
<text x="159.6" y="107.6">100nF/6.3V</text>
<text x="159.6" y="102.6">C1</text>
<text x="178.4" y="113.1">BMP180</text>
<text x="140.3" y="115.6">GND</text>
<text x="155.6" y="115.6">GND</text>
<text x="168.3" y="115.6">GND</text>
</g>
<g font-size="2.1" fill="#808080">
<text x="55.6" y="59.4">1</text>
<text x="81.7" y="59.4">2</text>
<text x="55.6" y="62">3</text>
<text x="55.6" y="64.5">5</text>
<text x="61.4" y="60.5">GND</text>
<text x="61.4" y="63.1">SDA</text>
<text x="61.4" y="65.6">SCL</text>
<text x="71" y="65.6">GPIO1</text>
<text x="72.8" y="60.5">3.3V</text>
<text x="74.6" y="63.1">5V</text>
<text x="81.7" y="62">4</text>
<text x="81.7" y="64.5">6</text>
<text x="55.6" y="67">7</text>
<text x="55.6" y="69.6">9</text>
<text x="61.4" y="68.1">MISO</text>
<text x="61.4" y="70.7">MOSI</text>
<text x="71" y="68.1">GPIO2</text>
<text x="74.7" y="70.7">SS</text>
<text x="81.7" y="67">8</text>
<text x="81.7" y="69.6">10</text>
<text x="54.4" y="72.1">11</text>
<text x="54.4" y="74.6">13</text>
<text x="61.4" y="73.2">SCK</text>
<text x="61.4" y="75.8">GPIO4</text>
<text x="71" y="73.2">GPIO3</text>
<text x="81.7" y="72.1">12</text>
<text x="174.9" y="92.4">2</text>
<text x="180.8" y="93.5">VDD</text>
<text x="192.5" y="93.5">SDA</text>
<text x="201.1" y="92.4">6</text>
<text x="174.9" y="97.5">3</text>
<text x="180.8" y="98.6">VDDIO</text>
<text x="192.9" y="98.6">SCL</text>
<text x="201.1" y="97.5">5</text>
<text x="174.9" y="107.7">7</text>
<text x="180.8" y="108.8">GND</text>
</g>
<g font-size="1.8" fill="#808080">
<text x="44.4" y="62.9">SDA</text>
<text x="44.7" y="65.5">SCL</text>
<text x="222.9" y="93.4">SDA</text>
<text x="222.9" y="98.5">SCL</text>
</g>
</svg>
